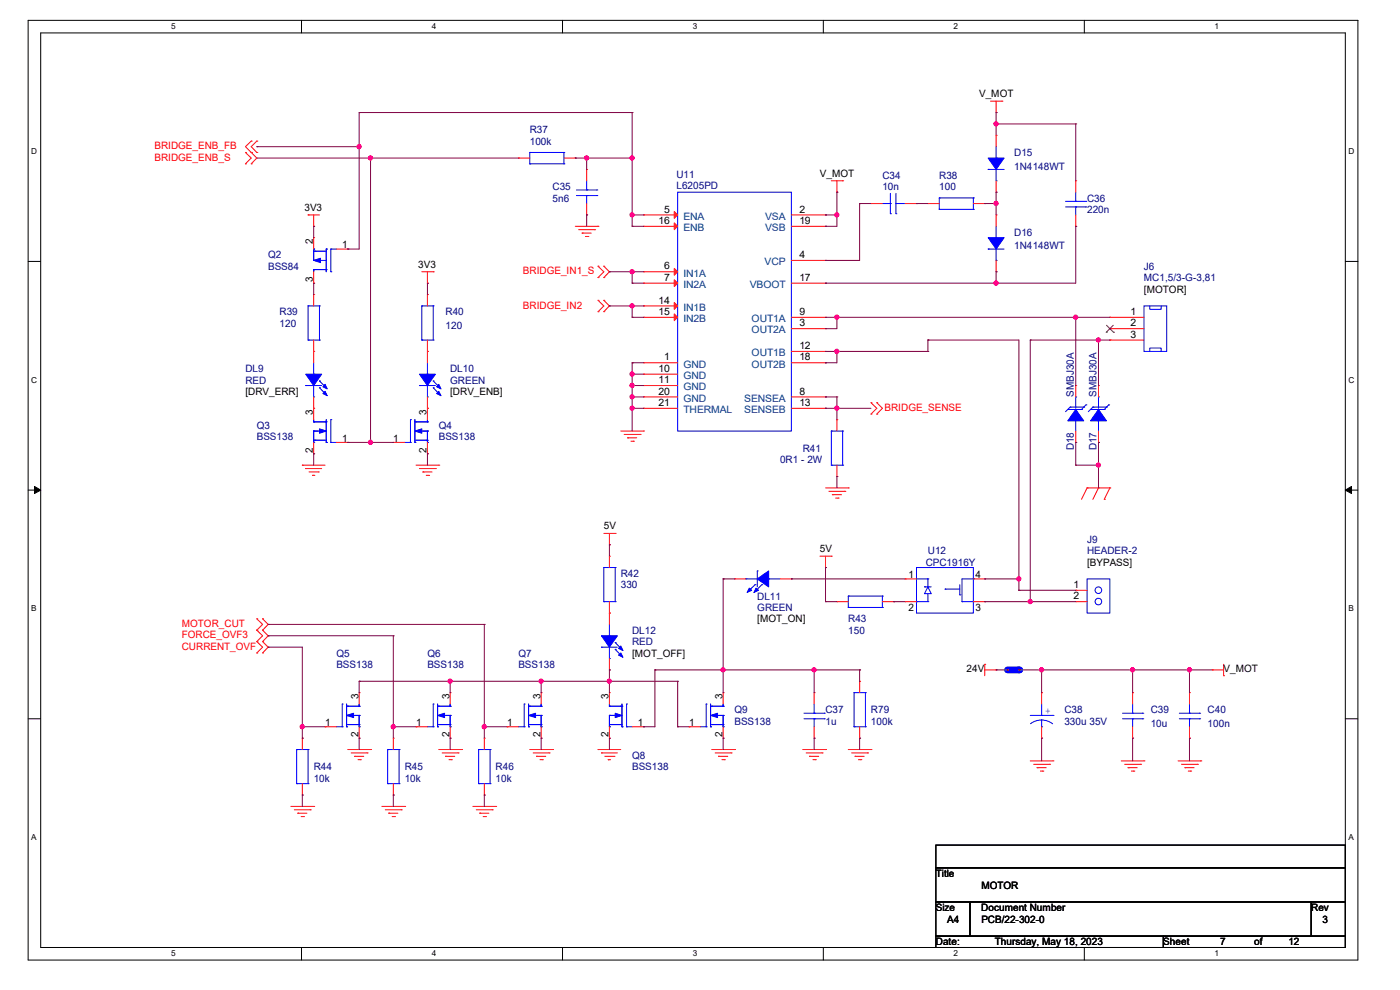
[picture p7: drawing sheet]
<svg xmlns="http://www.w3.org/2000/svg" width="297mm" height="210mm" viewBox="0 0 297 210" stroke-linecap="round" stroke-linejoin="round" font-family="sans-serif">
<path d="M6 4.3h282.1v199.4h-282.1zM8.6 7h276.8v194h-276.8z" fill="none" stroke="#000" stroke-width=".21"/>
<g fill="#fff">
<path d="M36.3 4.7h.9v1.9h-.9z"/>
<path d="M36.3 201.4h.9v1.9h-.9z"/>
</g>
<path d="M64 4.3v2.7M64 201v2.7" fill="none" stroke="#000" stroke-width=".21"/>
<g fill="#fff">
<path d="M91.6 4.7h.9v1.9h-.9z"/>
<path d="M91.6 201.4h.9v1.9h-.9z"/>
</g>
<path d="M119.3 4.3v2.7M119.3 201v2.7" fill="none" stroke="#000" stroke-width=".21"/>
<g fill="#fff">
<path d="M147 4.7h.9v1.9h-.9z"/>
<path d="M147 201.4h.9v1.9h-.9z"/>
</g>
<path d="M174.7 4.3v2.7M174.7 201v2.7" fill="none" stroke="#000" stroke-width=".21"/>
<g fill="#fff">
<path d="M202.3 4.7h.9v1.9h-.9z"/>
<path d="M202.3 201.4h.9v1.9h-.9z"/>
</g>
<path d="M230 4.3v2.7M230 201v2.7" fill="none" stroke="#000" stroke-width=".21"/>
<g fill="#fff">
<path d="M257.7 4.7h.9v1.9h-.9z"/>
<path d="M257.7 201.4h.9v1.9h-.9z"/>
<path d="M6.6 31.2h1.3v1.9h-1.3z"/>
<path d="M286.1 31.2h1.2v1.9h-1.2z"/>
<path d="M6.6 79.7h1.3v1.9h-1.3z"/>
<path d="M286.1 79.7h1.2v1.9h-1.2z"/>
</g>
<path d="M6 55.5h2.6M285.4 55.5h2.7" fill="none" stroke="#000" stroke-width=".21"/>
<g fill="#fff">
<path d="M6.6 128.2h1.2v1.9h-1.2z"/>
<path d="M286.1 128.2h1.1v1.9h-1.1z"/>
</g>
<path d="M6 104h2.6M285.4 104h2.7" fill="none" stroke="#000" stroke-width=".21"/>
<path d="M7.3 103.2l1.3 .8-1.3 .7zM285.4 104l1.3-.8v1.5z" fill="#000" stroke="#000" stroke-width=".21"/>
<g fill="#fff">
<path d="M6.6 176.7h1.2v1.9h-1.2z"/>
<path d="M286.1 176.7h1.1v1.9h-1.1z"/>
</g>
<path d="M6 152.5h2.6M285.4 152.5h2.7M198.5 179.3h86.9v4.8h-86.9zM198.5 184.1h86.9v7.2h-86.9zM198.5 191.3h7.3v7.3h-7.3zM198.5 198.6h48.3v2.4h-48.3zM205.8 191.3h72.4v7.3h-72.4zM246.8 198.6h38.6v2.4h-38.6zM278.2 191.3h7.2v7.3h-7.2z" fill="none" stroke="#000" stroke-width=".21"/>
<g fill="none" stroke="#f00" stroke-width=".21">
<path d="M52.1 34.8h.1M52.1 32.3h.1M52.1 32.3l1.2 1.2-1.2 1.3M53.3 32.3h.1M53.3 29.9h.1M53.3 34.8h.1M53.3 29.9l-1.2 1.2 2.4 2.4-1.2 1.3M54.5 32.3h.1M54.5 29.9h.1M54.5 29.9l-1.2 1.2 1.2 1.2M124.5 35.9h.1M124.5 35.9v2.5"/>
<path d="M176.4 38.4h2.4M177.5 38.4v2.4M178.8 38.4h.1M210.1 21.5h2.5M211.3 23.9h.1M211.3 21.5v2.4M212.6 21.5h.1M228.2 38.4h.1M228.2 38.4v2.4M65.4 45.6h.1M65.4 45.6h2.4M66.5 48h.1"/>
<path d="M66.5 50.4h.1M66.5 45.6v2.4M66.5 50.4v2.4M66.5 57.7v2.4M71.4 52.8h2.4M73.8 52.8h.1M89.5 57.7h2.4M90.7 57.7v2.4M91.9 57.7h.1M122 48h4.9M122.8 48.7h3.4M123.5 49.4h.1"/>
<path d="M123.5 49.4h1.9M124.2 50.2h.5M124.5 45.6h.1M124.5 43.2v2.4M124.7 50.2h.1M126.2 48.7h.1M126.9 48h.1M126.9 58.9h.1M126.9 56.5h.1M126.9 56.5l1.2 1.2-1.2 1.2M128.1 56.5h.1M128.1 58.9h.1"/>
<path d="M128.1 56.5l1.2 1.2-1.2 1.2M177.5 40.8h.1M196.8 43.2h.1M196.8 43.2h2.5M206.5 43.2h2.4M208.9 43.2h.1M211.3 45.6h.1M211.3 57.7h.1M211.3 45.6v2.4M211.3 55.2v2.5M228.2 48h.1M228.2 45.6v2.4"/>
<path d="M66.5 60.1h.1M90.7 60.1h.1M90.7 74.5h.1M90.7 74.5v2.5M126.9 66.1h.1M126.9 63.7h.1M126.9 63.7l1.2 1.2-1.2 1.2M128.1 63.7h.1M128.1 66.1h.1M128.1 63.7l1.2 1.2-1.2 1.2M64.1 98.7h.1M64.1 98.7h4.9"/>
<path d="M64.9 99.4h.1M64.9 99.4h3.3M88.3 98.7h4.8M89 99.4h3.4M90.7 86.6h.1M90.7 84.2v2.4M92.4 99.4h.1M93.1 98.7h.1M131.7 91.4h4.8M132.4 92.2h3.4M133.1 92.9h.1M133.1 92.9h2"/>
<path d="M133.9 93.6h.5M134.4 93.6h.1M135.8 92.2h.1M136.5 91.4h.1M184.8 87.8h.1M184.8 85.4h.1M184.8 85.4l1.2 1.2-1.2 1.2M186 87.8h.1M186 85.4h.1M186 85.4l1.2 1.2-1.2 1.2M233 93.9h.1M233 81.8h.1"/>
<path d="M233 81.8v2.4M233 91.4v2.5M65.6 100.1h1.9M66.3 100.8h.1M66.3 100.8h.5M67.5 100.1h.1M89.7 100.1h.1M89.7 100.1h2M90.4 100.8h.5M90.9 100.8h.1M128.1 113.2h2.4M129.3 115.6h.1"/>
<path d="M129.3 113.2v2.4M130.5 113.2h.1M173.9 118h2.5M175.1 103.5h4.9M175.1 118v2.4M175.9 104.2h3.3M176.4 118h.1M176.6 104.9h.1M176.6 104.9h1.9M177.3 105.7h.5M177.8 105.7h.1M179.2 104.2h.1"/>
<path d="M180 103.5h.1M230.6 103.5h.1M230.6 103.5l-1.2 2.4M230.6 103.5h4.9M233 103.5h.1M233 103.5l-1.1 2.4M234.3 105.9h.1M235.5 103.5h.1M235.5 103.5l-1.2 2.4M54.5 136.1h.1M54.5 133.7h.1M54.5 138.5h.1"/>
<path d="M54.5 131.3h.1M54.5 133.7l1.2 1.2-1.2 1.2M54.5 136.1l1.2 1.2-1.2 1.2M54.5 131.3l1.2 1.2-1.2 1.2M55.7 133.7h.1M55.7 136.1h.1M55.7 138.5h.1M55.7 131.3h.1M55.7 133.7l1.2 1.2-1.2 1.2M55.7 136.1l1.2 1.2-1.2 1.2M55.7 131.3l1.2 1.2-1.2 1.2M129.3 130h.1"/>
<path d="M129.3 130v2.5M129.3 139.7v2.4M155.8 122.8h.1M155.8 122.8h2.4M165.5 122.8h2.4M167.9 122.8h.1M175.1 120.4h.1M192 122.8h.1M192 127.6h.1M192 122.8h2.4M192 127.6h2.4M206.5 122.8h2.4"/>
<path d="M206.5 127.6h2.4M208.9 122.8h.1M208.9 127.6h.1M228.2 125.2h.1M228.2 127.6h.1M228.2 127.6h2.4M228.2 125.2h2.4M69 154.2h.1M69 154.2h2.4M73.8 159h4.8M74.5 159.7h3.4M76.2 146.9h.1"/>
<path d="M76.2 156.6h.1M76.2 146.9v2.5M76.2 154.2v2.4M77.9 159.7h.1M78.6 159h.1M93.1 159h4.8M93.8 159.7h3.4M97.2 159.7h.1M97.9 159h.1M112.4 159h4.8M113.1 159.7h3.4M116.5 159.7h.1"/>
<path d="M117.2 159h.1M126.9 159h.1M126.9 159h4.8M127.6 159.7h.1M127.6 159.7h3.4M129.3 142.1h.1M151 159h4.8M151.7 159.7h3.4M155.1 159.7h.1M155.8 159h.1M170.3 159h4.8M171 159.7h3.4"/>
<path d="M174.4 159.7h.1M175.1 159h.1M180 159h4.8M180.7 159.7h3.4M184.1 159.7h.1M184.8 159h.1M208.9 140.9h.1M208.9 142.1h2.4M208.9 140.9v2.4M211.3 142.1h.1M221 146.9h.1M221 156.6h.1"/>
<path d="M221 146.9v2.5M221 154.2v2.4M257.2 142.1h.1M257.2 142.1h2.4M259.6 143.3h.1M259.6 140.9v2.4M61.7 171.1h4.8M62.4 171.8h3.4M63.2 172.5h.1M63.2 172.5h1.9M63.9 173.2h.5M64.4 173.2h.1"/>
<path d="M65.8 171.8h.1M66.5 171.1h.1M75.2 160.4h.1M75.2 160.4h2M75.9 161.2h.6M76.5 161.2h.1M81 171.1h4.9M81.7 171.8h3.4M82.5 172.5h.1M82.5 172.5h1.9M83.2 173.2h.5M83.7 173.2h.1"/>
<path d="M85.1 171.8h.1M85.9 171.1h.1M94.5 160.4h.1M94.5 160.4h2M95.2 161.2h.6M95.8 161.2h.1M100.3 171.1h4.9M101 171.8h3.4M101.8 172.5h.1M101.8 172.5h1.9M102.5 173.2h.5M103 173.2h.1"/>
<path d="M104.4 171.8h.1M105.2 171.1h.1M113.8 160.4h.1M113.8 160.4h2M114.6 161.2h.5M115.1 161.2h.1M128.3 160.4h2M129 161.2h.1M129 161.2h.5M130.3 160.4h.1M152.4 160.4h.1M152.4 160.4h2"/>
<path d="M153.2 161.2h.5M153.7 161.2h.1M171.7 160.4h.1M171.7 160.4h2M172.5 161.2h.5M173 161.2h.1M181.4 160.4h.1M181.4 160.4h1.9M182.1 161.2h.5M182.6 161.2h.1M218.6 161.4h4.8M219.3 162.1h3.4"/>
<path d="M220 162.9h.1M220 162.9h2M220.7 163.6h.5M221.2 163.6h.1M222.7 162.1h.1M223.4 161.4h.1M237.9 161.4h4.8M238.6 162.1h3.4M239.3 162.9h.1M239.3 162.9h2M240 163.6h.5M240.5 163.6h.1"/>
<path d="M242 162.1h.1M242.7 161.4h.1M249.9 161.4h4.9M250.7 162.1h3.3M251.4 162.9h.1M251.4 162.9h1.9M252.1 163.6h.5M252.6 163.6h.1M254 162.1h.1M254.8 161.4h.1"/>
</g>
<g fill="none" stroke="#00f" stroke-width=".21">
<path d="M124.5 38.4v1.9M66.5 57.2h.1M66.5 52.8h.1M66.5 53.3h.1M66.5 55.2h.1M66.5 52.8v2.4M66.5 57.2v.5M66.5 57.2h2.7M66.5 53.3h2.7M66.5 55.2h2.7M66.8 53.3h.1M69 57.2h.1"/>
<path d="M69.2 52.8h.1M69.2 57.2h.1M69.2 52.8v4.9M70.2 52.8h.1M70.2 57.7h.1M70.2 52.8h1.2M70.2 52.8v4.9M122.3 41.5h4.3M122.3 40.3h4.3M124.5 40.3h.1M124.5 41.5h.1M124.5 41.5v1.7"/>
<path d="M126.6 41.5h.1M126.6 40.3h.1M199.3 42h.1M199.3 44.4h.1M199.3 42h7.2M199.3 42v2.4M199.3 44.4h7.2M206.5 42h.1M206.5 44.4h.1M206.5 42v2.4M209.6 52.8h.1M209.6 52.8h3.4"/>
<path d="M211.3 50.4h.1M211.3 55.2h.1M211.3 48v2.4M211.3 52.8v2.4M226.1 43.9h4.3M226.1 42.7h4.3M228.2 42.7h.1M228.2 43.9h.1M228.2 40.8v1.9M228.2 43.9v1.7M230.4 43.9h.1M230.4 42.7h.1"/>
<path d="M90.7 79.4h.1M90.7 77v2.4M89 81.8h.1M89 81.8h3.4M90.7 84.2h.1M90.7 81.8v2.4M91.9 80.8h.1M91.9 82.3h.1M91.9 80.8l1.4 1.5M91.9 82.3l1.4 1.4M231.4 86.9h2.9M231.9 86.4h.1"/>
<path d="M231.9 86.4l-1 .9M231.9 86.4h2.8M233 89h.1M233 84.2h.1M233 84.2v2.4M233 89v2.4M234.3 86.9h.1M234.7 86.4h.1M235.2 85.9h.1M235.2 85.9l-.9 1M127.6 137.3h.1M127.6 137.3h3.4"/>
<path d="M129.3 134.9h.1M129.3 139.7h.1M129.3 132.5v2.4M129.3 137.3v2.4M130.5 136.3h.1M130.5 137.8h.1M130.5 136.3l1.5 1.5M130.5 137.8l1.5 1.4M158.2 122.8h.1M158.2 122.8h2.5M160.2 124h.1M160.2 124l-1.5 1.5"/>
<path d="M160.7 121.1h.1M160.7 121.1v3.4M161.6 124h.1M161.6 124l-1.4 1.5M163.1 122.8h.1M163.1 122.8h2.4M194.4 120.4h12.1v9.6h-12.1zM194.4 127.6h.1M194.4 127.6h2.4M194.4 122.8h2.4M196.1 124.5h.1M196.1 124.5h1.5"/>
<path d="M196.8 127.6h.1M196.8 124.5h.1M196.8 122.8h.1M196.8 124.5l.8 1.4h-1.5zM196.8 122.8v1.7M196.8 125.9v1.7M200.5 125h.1M200.5 125h3.1M203.6 126.2h.1M203.6 124v2.2M204.1 127.6h.1M204.1 127.6h2.4"/>
<path d="M206.5 122.8h.1M206.5 127.6h.1M206.5 122.8h-2.4v4.8M230.6 122.8h4.9v7.2h-4.9zM71.4 154.2h1.2M72.6 154.2h.1M72.6 149.4h.1M72.6 149.4v4.8M73.5 154.2h.1M73.5 149.8h.1M73.5 149.4v4.8M73.5 149.8h2.7"/>
<path d="M73.5 153.7h2.7M73.8 149.8h.1M74.8 151.8h1.4M75.9 153.7h.1M76.2 149.8h.1M76.2 151.8h.1M76.2 154.2h.1M76.2 153.7h.1M76.2 149.4v.4M76.2 151.8v2.4M218.6 151.8h4.8M221 154.2h.1"/>
<path d="M221 151.8h.1M221 152.7l1.5 .3 .8 .6M221 152.7l-1 .2-1.4 .6M221 149.4v2.4M221 152.7v1.5M223.4 151.8h.1"/>
<circle cx="233" cy="125.2" r=".7"/>
<circle cx="233" cy="127.6" r=".7"/>
</g>
<g fill="#00f" stroke="#00f" stroke-width=".21">
<path d="M66.5 55.2l1.5-.4v.9z"/>
<path d="M73.5 151.8l1.5-.5v.9z"/>
<path d="M89 79.4h3.4l-1.7 2.4z" fill-rule="evenodd"/>
<path d="M92.6 83.5l.5-.5 .5 .9z" fill-rule="evenodd"/>
<path d="M93.1 81.5l.5 1-1-.5z" fill-rule="evenodd"/>
<path d="M233 86.9l1.7 2.4h-3.3z" fill-rule="evenodd"/>
<path d="M160.7 122.8l2.4-1.7v3.4z" fill-rule="evenodd"/>
<path d="M159 124.8l.5 .4-1 .5z" fill-rule="evenodd"/>
<path d="M160.4 124.8l.5 .4-1 .5z" fill-rule="evenodd"/>
<path d="M209.6 50.4h3.4l-1.7 2.4z" fill-rule="evenodd"/>
<path d="M127.6 134.9h3.4l-1.7 2.4z" fill-rule="evenodd"/>
<path d="M131.7 138.5l.5 .9-1-.4z" fill-rule="evenodd"/>
<path d="M131.7 137l.5 1-1-.5z" fill-rule="evenodd"/>
</g>
<path d="M213.7 142.1h2.5" fill="none" stroke="#00f" stroke-width="1.4"/>
<circle cx="216.2" cy="142.1" r=".72" fill="#00f"/>
<g fill="none" stroke="#f00" stroke-width=".21">
<path d="M110 33.5h.1M110 33.5h2.4M119.6 33.5h2.4M122 33.5h.1M211.3 28.7h.1M211.3 28.7v2.4M211.3 38.4v2.4M136.5 45.6h.1M136.5 48h.1M136.5 57.7h.1M136.5 45.6h7.3M136.5 48h7.3"/>
<path d="M136.5 57.7h7.3M167.9 45.6h7.2M167.9 48h7.2M167.9 55.2h7.2M175.1 55.2h.1M175.1 45.6h.1M175.1 48h.1M184.8 43.2h.1M184.8 43.2h2.4M192 43.2h2.4M194.4 43.2h.1M211.3 40.8h.1"/>
<path d="M66.5 74.5h.1M66.5 62.5h.1M66.5 62.5v2.4M66.5 72.1v4.9M90.7 62.5h.1M90.7 74.5h.1M90.7 62.5v2.4M90.7 72.1v2.4M136.5 77h.1M136.5 79.4h.1M136.5 64.9h.1M136.5 60.1h.1"/>
<path d="M136.5 67.3h.1M136.5 77h7.3M136.5 79.4h7.3M136.5 64.9h7.3M136.5 60.1h7.3M136.5 67.3h7.3M167.9 77h7.2M167.9 60.1h7.2M167.9 67.3h7.2M167.9 74.5h7.2M167.9 69.7h7.2M175.1 67.3h.1"/>
<path d="M175.1 74.5h.1M175.1 69.7h.1M175.1 77h.1M175.1 60.1h.1M235.5 67.3h.1M235.5 69.7h.1M235.5 72.1h.1M235.5 67.3h7.2M235.5 69.7h7.2M235.5 72.1h7.2M66.5 86.6h.1M66.5 96.3h.1"/>
<path d="M66.5 84.2v4.8M66.5 93.9v2.4M71.4 93.9h2.4M73.8 93.9h.1M83.4 93.9h.1M83.4 93.9h2.5M90.7 86.6h.1M90.7 96.3h.1M90.7 86.6v2.4M90.7 93.9v2.4M136.5 81.8h.1M136.5 84.2h.1"/>
<path d="M136.5 86.6h.1M136.5 81.8h7.3M136.5 84.2h7.3M136.5 86.6h7.3M167.9 84.2h7.2M167.9 86.6h7.2M175.1 84.2h.1M175.1 86.6h.1M177.5 89h.1M177.5 89v2.4M177.5 98.7v2.4M228.2 93.9h.1"/>
<path d="M228.2 81.8h.1M228.2 81.8v2.4M228.2 91.4v2.5M129.3 118h.1M129.3 118v2.4M177.5 101.1h.1M129.3 130h.1M129.3 127.6v2.4M177.5 127.6h.1M177.5 127.6h2.5M187.2 127.6h2.4M189.6 127.6h.1"/>
<path d="M64.1 156.6h.1M64.1 156.6v2.4M83.4 156.6h.1M83.4 156.6v2.4M88.3 154.2h.1M88.3 154.2h2.4M95.5 146.9h.1M95.5 156.6h.1M95.5 146.9v2.5M95.5 154.2v2.4M102.7 156.6h.1M102.7 156.6v2.4"/>
<path d="M107.6 154.2h.1M107.6 154.2h2.4M114.8 146.9h.1M114.8 156.6h.1M114.8 146.9v2.5M114.8 154.2v2.4M129.3 146.9h.1M129.3 156.6h.1M129.3 146.9v2.5M129.3 154.2v2.4M134.1 154.2h2.4M136.5 154.2h.1"/>
<path d="M146.2 154.2h.1M146.2 154.2h2.4M153.4 146.9h.1M153.4 156.6h.1M153.4 146.9v2.5M153.4 154.2v2.4M172.7 156.6h.1M172.7 146.9h.1M172.7 146.9v2.5M172.7 154.2v2.4M182.4 156.6h.1M182.4 144.5h.1"/>
<path d="M182.4 144.5v2.4M182.4 154.2v2.4M213.7 142.1h.1M216.2 142.1h.1M240.3 156.6h.1M240.3 146.9h.1M240.3 146.9v2.5M240.3 154.2v2.4M252.3 156.6h.1M252.3 146.9h.1M252.3 146.9v2.5M252.3 154.2v2.4"/>
<path d="M64.1 168.7h.1M64.1 166.2v2.5M83.4 168.7h.1M83.4 166.2v2.5M102.7 168.7h.1M102.7 166.2v2.5"/>
</g>
<g fill="none" stroke="#00f" stroke-width=".21">
<path d="M112.4 32.3h.1M112.4 34.8h.1M112.4 32.3h7.2M112.4 32.3v2.5M112.4 34.8h7.2M119.6 32.3h.1M119.6 34.8h.1M119.6 32.3v2.5M209.6 35.9h.1M209.6 35.9h3.4M211.3 33.5h.1M211.3 38.4h.1"/>
<path d="M211.3 31.1v2.4M211.3 35.9v2.5M143.8 40.8h24.1v50.6h-24.1zM187.2 43.2h1.7M188.9 45.3h.1M188.9 43.2h.1M188.9 41v4.3M190.1 45.3h.1M190.1 43.2h.1M190.1 41v4.3M190.1 43.2h1.9M65.4 72.1h.1"/>
<path d="M65.4 64.9h.1M65.4 64.9h2.4M65.4 72.1h2.4M65.4 64.9v7.2M66.5 79.4h.1M66.5 77v2.4M67.8 64.9h.1M67.8 72.1h.1M67.8 64.9v7.2M89.5 64.9h.1M89.5 72.1h.1M89.5 64.9h2.4"/>
<path d="M89.5 72.1h2.4M89.5 64.9v7.2M91.9 72.1h.1M91.9 64.9h.1M91.9 64.9v7.2M242.7 64.9h4.8v9.6h-4.8zM243.9 74.5v-.7h2.4v.7M243.9 64.9v.7h2.4v-.7M64.9 81.8h.1M64.9 81.8h3.3M66.5 84.2h.1M66.5 89.5h.1"/>
<path d="M66.5 91.4h.1M66.5 93.9h.1M66.5 93.4h.1M66.5 91.4h1.5M66.5 89.5h2.7M66.5 93.4h2.7M66.5 81.8v2.4M66.5 89v.5M66.5 91.4v2.5M66.8 93.4h.1M67.8 80.8h.1M67.8 82.3h.1"/>
<path d="M67.8 80.8l1.4 1.5M67.8 82.3l1.4 1.4M69 89.5h.1M69.2 93.9h.1M69.2 89.5h.1M69.2 89v4.9M70.2 93.9h.1M70.2 89h.1M70.2 93.9h1.2M70.2 89v4.9M85.9 93.9h1.2M87.1 93.9h.1"/>
<path d="M87.1 89h.1M87.1 89v4.9M88 93.9h.1M88 89.5h.1M88 89v4.9M88 89.5h2.7M88 93.4h2.7M88.3 89.5h.1M89.2 91.4h1.5M90.4 93.4h.1M90.7 89.5h.1M90.7 91.4h.1"/>
<path d="M90.7 93.9h.1M90.7 93.4h.1M90.7 89v.5M90.7 91.4v2.5M176.4 91.4h.1M176.4 98.7h.1M176.4 91.4h2.4M176.4 91.4v7.3M176.4 98.7h2.4M178.8 98.7h.1M178.8 91.4h.1M178.8 91.4v7.3"/>
<path d="M226.5 86.9h2.9M227 86.4h.1M227 86.4l-.9 .9M227 86.4h2.9M228.2 89h.1M228.2 84.2h.1M228.2 84.2v2.4M228.2 89v2.4M229.4 86.9h.1M229.9 86.4h.1M230.4 85.9h.1M230.4 85.9l-1 1"/>
<path d="M128.1 120.4h.1M128.1 127.6h.1M128.1 120.4h2.4M128.1 120.4v7.2M128.1 127.6h2.4M130.5 127.6h.1M130.5 120.4h.1M130.5 120.4v7.2M180 128.9h.1M180 126.4h.1M180 126.4v2.5M180 128.9h7.2"/>
<path d="M180 126.4h7.2M187.2 128.9h.1M187.2 126.4h.1M187.2 126.4v2.5M62.9 159h.1M62.9 159h2.5M62.9 159v7.2M65.4 159h.1M65.4 159v7.2M82.3 159h.1M82.3 159h2.4M82.3 159v7.2"/>
<path d="M84.7 159h.1M84.7 159v7.2M90.7 154.2h1.2M91.9 154.2h.1M91.9 149.4h.1M91.9 149.4v4.8M92.8 154.2h.1M92.8 149.8h.1M92.8 149.8h2.7M92.8 153.7h2.7M92.8 149.4v4.8M93.1 149.8h.1"/>
<path d="M94.1 151.8h1.4M95.2 153.7h.1M95.5 149.8h.1M95.5 151.8h.1M95.5 154.2h.1M95.5 153.7h.1M95.5 149.4v.4M95.5 151.8v2.4M101.6 159h.1M101.6 159h2.4M101.6 159v7.2M104 159h.1"/>
<path d="M104 159v7.2M110 154.2h1.2M111.2 154.2h.1M111.2 149.4h.1M111.2 149.4v4.8M112.1 154.2h.1M112.1 149.8h.1M112.1 149.8h2.7M112.1 153.7h2.7M112.1 149.4v4.8M112.4 149.8h.1M113.4 151.8h1.4"/>
<path d="M114.6 153.7h.1M114.8 149.8h.1M114.8 151.8h.1M114.8 154.2h.1M114.8 153.7h.1M114.8 149.4v.4M114.8 151.8v2.4M129.3 149.8h.1M129.3 151.8h.1M129.3 154.2h.1M129.3 153.7h.1M129.3 149.4v.4"/>
<path d="M129.3 151.8v2.4M129.3 149.8h2.7M129.3 151.8h1.4M129.3 153.7h2.7M129.5 153.7h.1M131.7 149.8h.1M132 154.2h.1M132 149.8h.1M132 149.4v4.8M132.9 154.2h.1M132.9 149.4h.1M132.9 154.2h1.2"/>
<path d="M132.9 149.4v4.8M148.6 154.2h1.2M149.8 154.2h.1M149.8 149.4h.1M149.8 149.4v4.8M150.7 154.2h.1M150.7 149.8h.1M150.7 149.8h2.7M150.7 153.7h2.7M150.7 149.4v4.8M151 149.8h.1M152 151.8h1.4"/>
<path d="M153.2 153.7h.1M153.4 149.8h.1M153.4 151.8h.1M153.4 154.2h.1M153.4 153.7h.1M153.4 149.4v.4M153.4 151.8v2.4M170.6 152.5h4.3M170.6 151.3h4.3M172.7 151.3h.1M172.7 152.5h.1M172.7 149.4v1.9"/>
<path d="M172.7 152.5v1.7M174.9 152.5h.1M174.9 151.3h.1M181.2 146.9h.1M181.2 154.2h.1M181.2 154.2h2.4M181.2 146.9h2.4M181.2 146.9v7.3M183.6 154.2h.1M183.6 146.9h.1M183.6 146.9v7.3M238.1 152.5h4.3"/>
<path d="M238.1 151.3h4.3M240.3 151.3h.1M240.3 152.5h.1M240.3 149.4v1.9M240.3 152.5v1.7M242.4 152.5h.1M242.4 151.3h.1M250.2 152.5h4.3M250.2 151.3h4.3M252.3 151.3h.1M252.3 152.5h.1M252.3 149.4v1.9"/>
<path d="M252.3 152.5v1.7M254.5 152.5h.1M254.5 151.3h.1M62.9 166.2h.1M62.9 166.2h2.5M65.4 166.2h.1M82.3 166.2h.1M82.3 166.2h2.4M84.7 166.2h.1M101.6 166.2h.1M101.6 166.2h2.4M104 166.2h.1"/>
</g>
<g fill="#00f" stroke="#00f" stroke-width=".21">
<path d="M130.5 151.3l1.5 .5-1.5 .4z"/>
<path d="M88 91.4l1.5-.4v.9z"/>
<path d="M92.8 151.8l1.5-.5v.9z"/>
<path d="M150.7 151.8l1.5-.5v.9z"/>
<path d="M67.8 91l1.4 .4-1.4 .5z"/>
<path d="M112.1 151.8l1.5-.5v.9z"/>
<path d="M209.6 33.5h3.4l-1.7 2.4z" fill-rule="evenodd"/>
<path d="M64.9 79.4h3.3l-1.7 2.4z" fill-rule="evenodd"/>
<path d="M68.5 83.5l.5-.5 .4 .9z" fill-rule="evenodd"/>
<path d="M69 81.5l.4 1-.9-.5z" fill-rule="evenodd"/>
<path d="M228.2 86.9l1.7 2.4h-3.4z" fill-rule="evenodd"/>
</g>
<g fill="#f00" stroke="#f00" stroke-width=".21">
<path d="M143 44.9l.8 .7-.8 .7z"/>
<path d="M143 47.3l.8 .7-.8 .7z"/>
<path d="M143 56.9l.8 .8-.8 .7z"/>
<path d="M143 64.2l.8 .7-.8 .7z"/>
<path d="M143 59.4l.8 .7-.8 .7z"/>
<path d="M143 66.6l.8 .7-.8 .7z"/>
</g>
<path d="M234.7 70.5h.1M234.7 69l1.5 1.5M236.2 69l-1.5 1.5M236.2 70.5h.1" fill="none" stroke="#804000" stroke-width=".21"/>
<g fill="none" stroke="#800040" stroke-width=".21">
<path d="M54.5 31.1h.1M54.5 31.1h21.7M54.5 33.5h55.5M76.2 31.1h.1M76.2 23.9h.1M76.2 23.9v28.9h-2.4M76.2 23.9h57.9M78.6 33.5h.1M78.6 33.5v60.4M122 33.5h.1M122 33.5h12.1M124.5 33.5h.1"/>
<path d="M124.5 33.5v2.4M134.1 23.9h.1M134.1 33.5h.1M134.1 23.9v24.1M211.3 23.9h.1M211.3 26.3h.1M211.3 23.9v4.8M211.3 26.3h16.9M228.2 26.3h.1M228.2 26.3v12.1M66.5 48h.1M66.5 48v2.4"/>
<path d="M73.8 52.8h.1M124.5 45.6h.1M124.5 45.6v2.4M129.3 57.7h.1M129.3 57.7h7.2M134.1 45.6h.1M134.1 48h.1M134.1 57.7h.1M134.1 57.7v2.4M134.1 45.6h2.4M134.1 48h2.4M175.1 45.6h.1"/>
<path d="M175.1 48h.1M175.1 55.2h.1M175.1 45.6h2.4M177.5 40.8h.1M177.5 45.6h.1M177.5 40.8v7.2h-2.4M182.4 43.2h.1M182.4 43.2h2.4M182.4 43.2v12h-7.3M194.4 43.2h.1M194.4 43.2h2.4M208.9 43.2h.1"/>
<path d="M208.9 43.2h2.4M211.3 40.8h.1M211.3 43.2h.1M211.3 57.7h.1M211.3 40.8v4.8M211.3 57.7v2.4M228.2 48h.1M228.2 48v12.1h-53.1M66.5 60.1h.1M66.5 60.1v2.4M90.7 60.1h.1M90.7 60.1v2.4"/>
<path d="M129.3 64.9h.1M129.3 64.9h7.2M134.1 60.1h.1M134.1 64.9h.1M134.1 67.3h.1M134.1 77h.1M134.1 79.4h.1M134.1 64.9v2.4M134.1 77v14.4M134.1 60.1h2.4M134.1 67.3h2.4M134.1 77h2.4"/>
<path d="M134.1 79.4h2.4M175.1 60.1h.1M175.1 69.7h.1M175.1 77h.1M175.1 67.3h60.4M175.1 74.5h21.7M177.5 67.3h.1M177.5 74.5h.1M177.5 67.3v2.4h-2.4M177.5 74.5v2.5h-2.4M196.8 72.1h.1M196.8 74.5h.1"/>
<path d="M196.8 72.1v2.4M196.8 72.1h19.4v53.1M211.3 60.1h.1M218.6 72.1h.1M218.6 72.1h16.9M218.6 72.1v55.5M228.2 67.3h.1M228.2 67.3v14.5M233 72.1h.1M233 72.1v9.7M66.5 96.3h.1M66.5 96.3v2.4"/>
<path d="M73.8 93.9h.1M73.8 93.9h9.6M78.6 93.9h.1M90.7 96.3h.1M90.7 96.3v2.4M134.1 81.8h.1M134.1 84.2h.1M134.1 86.6h.1M134.1 81.8h2.4M134.1 84.2h2.4M134.1 86.6h2.4M175.1 84.2h.1"/>
<path d="M175.1 86.6h.1M175.1 84.2h2.4M175.1 86.6h9.7M177.5 84.2h.1M177.5 86.6h.1M177.5 84.2v4.8M228.2 93.9h.1M228.2 98.7h.1M228.2 93.9v4.8M228.2 98.7h4.8M233 93.9h.1M233 98.7h.1"/>
<path d="M233 93.9v9.6M129.3 115.6h.1M129.3 115.6v2.4M177.5 101.1h.1M177.5 101.1v2.4M56.9 134.9h.1M56.9 137.3h.1M56.9 132.5h.1M56.9 134.9h26.5M56.9 137.3h7.2v19.3M56.9 132.5h45.8M83.4 134.9h.1"/>
<path d="M83.4 134.9v21.7M102.7 132.5h.1M102.7 132.5v24.1M153.4 122.8h.1M153.4 122.8v24.1M153.4 122.8h2.4M167.9 122.8h.1M167.9 122.8h24.1M175.1 120.4h.1M175.1 127.6h.1M175.1 127.6h2.4M175.1 120.4v7.2"/>
<path d="M189.6 127.6h.1M189.6 127.6h2.4M208.9 122.8h.1M208.9 127.6h.1M208.9 122.8h7.3M208.9 127.6h19.3M216.2 122.8h.1M216.2 125.2h.1M216.2 125.2h12M218.6 127.6h.1M64.1 154.2h.1M64.1 156.6h.1"/>
<path d="M64.1 154.2h4.9M76.2 144.5h.1M76.2 156.6h.1M76.2 144.5h67.6M76.2 144.5v2.4M76.2 156.6v2.4M83.4 154.2h.1M83.4 154.2h4.9M95.5 144.5h.1M95.5 156.6h.1M95.5 144.5v2.4M95.5 156.6v2.4"/>
<path d="M102.7 154.2h.1M102.7 154.2h4.9M114.8 156.6h.1M114.8 144.5h.1M114.8 144.5v2.4M114.8 156.6v2.4M129.3 156.6h.1M129.3 142.1h.1M129.3 144.5h.1M129.3 142.1v4.8M129.3 156.6v2.4M136.5 154.2h.1"/>
<path d="M138.9 142.1h.1M138.9 142.1h43.5M138.9 142.1v12.1h-2.4M143.8 144.5h.1M143.8 154.2h.1M143.8 144.5v9.7M143.8 154.2h2.4M153.4 156.6h.1M153.4 142.1h.1M153.4 156.6v2.4M172.7 156.6h.1M172.7 142.1h.1"/>
<path d="M172.7 142.1v4.8M172.7 156.6v2.4M182.4 156.6h.1M182.4 142.1h.1M182.4 142.1v2.4M182.4 156.6v2.4M211.3 142.1h.1M211.3 142.1h2.4M216.2 142.1h.1M216.2 142.1h41M221 142.1h.1M221 156.6h.1"/>
<path d="M221 142.1v4.8M221 156.6v4.8M240.3 142.1h.1M240.3 156.6h.1M240.3 142.1v4.8M240.3 156.6v4.8M252.3 142.1h.1M252.3 156.6h.1M252.3 142.1v4.8M252.3 156.6v4.8M64.1 168.7h.1M64.1 168.7v2.4"/>
<path d="M83.4 168.7h.1M83.4 168.7v2.4M102.7 168.7h.1M102.7 168.7v2.4"/>
</g>
<g fill="#f0f" stroke="#f0f" stroke-width=".21">
<circle cx="221" cy="142.1" r=".44"/>
<circle cx="240.3" cy="142.1" r=".44"/>
<circle cx="129.3" cy="144.5" r=".44"/>
<circle cx="153.4" cy="142.1" r=".44"/>
<circle cx="172.7" cy="142.1" r=".44"/>
<circle cx="95.5" cy="144.5" r=".44"/>
<circle cx="114.8" cy="144.5" r=".44"/>
<circle cx="83.4" cy="154.2" r=".44"/>
<circle cx="102.7" cy="154.2" r=".44"/>
<circle cx="252.3" cy="142.1" r=".44"/>
<circle cx="76.2" cy="31.1" r=".44"/>
<circle cx="134.1" cy="33.5" r=".44"/>
<circle cx="211.3" cy="26.3" r=".44"/>
<circle cx="78.6" cy="33.5" r=".44"/>
<circle cx="124.4" cy="33.5" r=".44"/>
<circle cx="177.5" cy="45.6" r=".44"/>
<circle cx="211.3" cy="43.2" r=".44"/>
<circle cx="134.1" cy="45.6" r=".44"/>
<circle cx="134.1" cy="57.6" r=".44"/>
<circle cx="211.3" cy="60" r=".44"/>
<circle cx="134.1" cy="64.9" r=".44"/>
<circle cx="177.5" cy="67.3" r=".44"/>
<circle cx="228.2" cy="67.3" r=".44"/>
<circle cx="216.1" cy="122.8" r=".44"/>
<circle cx="233" cy="72.1" r=".44"/>
<circle cx="218.5" cy="127.6" r=".44"/>
<circle cx="177.5" cy="74.5" r=".44"/>
<circle cx="134.1" cy="81.8" r=".44"/>
<circle cx="134.1" cy="79.4" r=".44"/>
<circle cx="134.1" cy="84.2" r=".44"/>
<circle cx="134.1" cy="86.6" r=".44"/>
<circle cx="177.5" cy="86.6" r=".44"/>
<circle cx="78.6" cy="93.8" r=".44"/>
<circle cx="233" cy="98.7" r=".44"/>
<circle cx="64.1" cy="154.2" r=".44"/>
</g>
<g font-size="2.2">
<text x="207.7" y="20.6">V_MOT</text>
<text x="173.9" y="37.5">V_MOT</text>
<text x="64.6" y="44.7">3V3</text>
<text x="139.7" y="47.5">16</text>
<text x="140.9" y="45.1">5</text>
<text x="169.6" y="45.1">2</text>
<text x="169.6" y="47.5">19</text>
<text x="66.4" y="51.9" transform="rotate(-90 66.4 51.9)">2</text>
<text x="72.6" y="52.7">1</text>
<text x="66.4" y="59.8" transform="rotate(-90 66.4 59.8)">3</text>
<text x="88.7" y="56.8">3V3</text>
<text x="140.9" y="57.1">6</text>
<text x="140.9" y="59.6">7</text>
<text x="169.6" y="59.6">17</text>
<text x="169.6" y="54.7">4</text>
<text x="139.7" y="64.4">14</text>
<text x="242.7" y="62.1">[MOTOR]</text>
<text x="139.7" y="66.8">15</text>
<text x="169.6" y="66.8">9</text>
<text x="169.6" y="69.2">3</text>
<text x="239.8" y="66.8">1</text>
<text x="239.8" y="69.2">2</text>
<text x="239.8" y="71.6">3</text>
<text x="140.9" y="76.5">1</text>
<text x="169.6" y="74">12</text>
<text x="169.6" y="76.5">18</text>
<text x="52.1" y="83.8">[DRV_ERR]</text>
<text x="95.5" y="83.8">[DRV_ENB]</text>
<text x="139.7" y="78.9">10</text>
<text x="139.7" y="81.3">11</text>
<text x="139.7" y="83.7">20</text>
<text x="169.6" y="83.7">8</text>
<text x="66.4" y="88.1" transform="rotate(-90 66.4 88.1)">3</text>
<text x="90.5" y="88.1" transform="rotate(-90 90.5 88.1)">3</text>
<text x="139.7" y="86.1">21</text>
<text x="169.6" y="86.1">13</text>
<text x="72.6" y="93.7">1</text>
<text x="83.4" y="93.7">1</text>
<text x="66.4" y="96" transform="rotate(-90 66.4 96)">2</text>
<text x="90.5" y="96" transform="rotate(-90 90.5 96)">2</text>
<text x="128.1" y="112.3">5V</text>
<text x="173.9" y="117.1">5V</text>
<text x="230.6" y="120">[BYPASS]</text>
<text x="192.7" y="122.6">1</text>
<text x="207" y="122.6">4</text>
<text x="227.7" y="124.7">1</text>
<text x="192.7" y="129.6">2</text>
<text x="207" y="129.6">3</text>
<text x="227.7" y="127.1">2</text>
<text x="160.7" y="132">[MOT_ON]</text>
<text x="134.1" y="139.3">[MOT_OFF]</text>
<text x="205.1" y="142.7">24V</text>
<text x="259.6" y="142.7">V_MOT</text>
<text x="76" y="148.4" transform="rotate(-90 76 148.4)">3</text>
<text x="95.3" y="148.4" transform="rotate(-90 95.3 148.4)">3</text>
<text x="114.6" y="148.4" transform="rotate(-90 114.6 148.4)">3</text>
<text x="129.1" y="148.4" transform="rotate(-90 129.1 148.4)">3</text>
<text x="153.2" y="148.4" transform="rotate(-90 153.2 148.4)">3</text>
<text x="69" y="154">1</text>
<text x="88.3" y="154">1</text>
<text x="107.6" y="154">1</text>
<text x="135.3" y="154">1</text>
<text x="146.2" y="154">1</text>
<text x="76" y="156.3" transform="rotate(-90 76 156.3)">2</text>
<text x="95.3" y="156.3" transform="rotate(-90 95.3 156.3)">2</text>
<text x="114.6" y="156.3" transform="rotate(-90 114.6 156.3)">2</text>
<text x="129.1" y="156.3" transform="rotate(-90 129.1 156.3)">2</text>
<text x="153.2" y="156.3" transform="rotate(-90 153.2 156.3)">2</text>
<text x="198.5" y="186.1">Title</text>
<text x="208.2" y="188.5">MOTOR</text>
<text x="198.5" y="193.3">Size</text>
<text x="201" y="195.7">A4</text>
<text x="208.2" y="193.3">Document Number</text>
<text x="208.2" y="195.7">PCB/22-302-0</text>
<text x="278.2" y="193.3">Rev</text>
<text x="280.6" y="195.7">3</text>
<text x="198.5" y="200.6">Date:</text>
<text x="211.1" y="200.6">Thursday, May 18, 2023</text>
<text x="246.8" y="200.6">Sheet</text>
<text x="258.9" y="200.6">7</text>
<text x="266.1" y="200.6">of</text>
<text x="273.3" y="200.6">12</text>
</g>
<g font-size="2.2" fill="#000080">
<text x="112.4" y="28.3">R37</text>
<text x="112.4" y="30.7">100k</text>
<text x="215.2" y="33.1">D15</text>
<text x="215.2" y="36">1N4148WT</text>
<text x="117.2" y="40.3">C35</text>
<text x="143.5" y="37.7">U11</text>
<text x="143.5" y="40.1">L6205PD</text>
<text x="187.2" y="37.9">C34</text>
<text x="187.2" y="40.3">10n</text>
<text x="199.3" y="37.9">R38</text>
<text x="199.3" y="40.3">100</text>
<text x="117.2" y="42.8">5n6</text>
<text x="230.6" y="42.8">C36</text>
<text x="230.6" y="45.2">220n</text>
<text x="215.2" y="50">D16</text>
<text x="215.2" y="52.9">1N4148WT</text>
<text x="56.9" y="54.8">Q2</text>
<text x="56.9" y="57.2">BSS84</text>
<text x="242.7" y="57.2">J6</text>
<text x="242.7" y="59.6">MC1,5/3-G-3,81</text>
<text x="59.3" y="66.9">R39</text>
<text x="59.3" y="69.3">120</text>
<text x="94.5" y="66.9">R40</text>
<text x="94.5" y="69.8">120</text>
<text x="52.1" y="79">DL9</text>
<text x="52.1" y="81.4">RED</text>
<text x="95.5" y="79">DL10</text>
<text x="95.5" y="81.4">GREEN</text>
<text x="227.8" y="84.2" transform="rotate(-90 227.8 84.2)">SMBJ30A</text>
<text x="232.6" y="84.2" transform="rotate(-90 232.6 84.2)">SMBJ30A</text>
<text x="54.5" y="91">Q3</text>
<text x="54.5" y="93.4">BSS138</text>
<text x="93.1" y="91">Q4</text>
<text x="93.1" y="93.4">BSS138</text>
<text x="170.3" y="95.8">R41</text>
<text x="227.8" y="95.5" transform="rotate(-90 227.8 95.5)">D18</text>
<text x="232.6" y="95.5" transform="rotate(-90 232.6 95.5)">D17</text>
<text x="165.5" y="98.3">0R1 - 2W</text>
<text x="196.4" y="120">CPC1916Y</text>
<text x="196.8" y="117.6">U12</text>
<text x="230.6" y="115.1">J9</text>
<text x="230.6" y="117.6">HEADER-2</text>
<text x="131.7" y="122.4">R42</text>
<text x="131.7" y="124.8">330</text>
<text x="160.7" y="127.2">DL11</text>
<text x="160.7" y="129.6">GREEN</text>
<text x="134.1" y="134.4">DL12</text>
<text x="134.1" y="136.9">RED</text>
<text x="180" y="132">R43</text>
<text x="180" y="134.4">150</text>
<text x="71.4" y="139.3">Q5</text>
<text x="71.4" y="141.7">BSS138</text>
<text x="90.7" y="139.3">Q6</text>
<text x="90.7" y="141.7">BSS138</text>
<text x="110" y="139.3">Q7</text>
<text x="110" y="141.7">BSS138</text>
<text x="155.8" y="151.3">Q9</text>
<text x="155.8" y="153.8">BSS138</text>
<text x="175.1" y="151.3">C37</text>
<text x="175.1" y="153.8">1u</text>
<text x="184.8" y="151.3">R79</text>
<text x="184.8" y="153.8">100k</text>
<text x="225.8" y="151.3">C38</text>
<text x="225.8" y="153.8">330u 35V</text>
<text x="244.1" y="151.3">C39</text>
<text x="244.1" y="154.2">10u</text>
<text x="256.2" y="151.3">C40</text>
<text x="256.2" y="154.2">100n</text>
<text x="134.1" y="161">Q8</text>
<text x="66.5" y="163.4">R44</text>
<text x="66.5" y="165.8">10k</text>
<text x="85.9" y="163.4">R45</text>
<text x="85.9" y="165.8">10k</text>
<text x="105.2" y="163.4">R46</text>
<text x="105.2" y="165.8">10k</text>
<text x="134.1" y="163.4">BSS138</text>
</g>
<g font-size="2.2" fill="#f00">
<text x="32.8" y="31.7">BRIDGE_ENB_FB</text>
<text x="32.8" y="34.1">BRIDGE_ENB_S</text>
<text x="111" y="58.2">BRIDGE_IN1_S</text>
<text x="111" y="65.4">BRIDGE_IN2</text>
<text x="187.7" y="87.2">BRIDGE_SENSE</text>
<text x="38.6" y="135.4">FORCE_OVF3</text>
<text x="38.6" y="137.8">CURRENT_OVF</text>
<text x="38.6" y="133">MOTOR_CUT</text>
</g>
<g font-size="2.2" fill="#004080">
<text x="145" y="46.6">ENA</text>
<text x="162.3" y="46.6">VSA</text>
<text x="145" y="49">ENB</text>
<text x="162.3" y="49">VSB</text>
<text x="145" y="58.7">IN1A</text>
<text x="162.2" y="56.3">VCP</text>
<text x="145" y="65.9">IN1B</text>
<text x="145" y="61.1">IN2A</text>
<text x="159.1" y="61.1">VBOOT</text>
<text x="145" y="68.3">IN2B</text>
<text x="159.5" y="68.3">OUT1A</text>
<text x="159.5" y="70.7">OUT2A</text>
<text x="145" y="78">GND</text>
<text x="159.5" y="75.6">OUT1B</text>
<text x="159.5" y="78">OUT2B</text>
<text x="145" y="80.4">GND</text>
<text x="145" y="82.8">GND</text>
<text x="145" y="85.2">GND</text>
<text x="145" y="87.6">THERMAL</text>
<text x="157.9" y="85.2">SENSEA</text>
<text x="157.9" y="87.6">SENSEB</text>
</g>
<text font-size="2.2" fill="#00f" x="221.7" y="151.4">+</text>
<g font-size="1.7">
<text x="36.3" y="6.2">5</text>
<text x="91.6" y="6.2">4</text>
<text x="147" y="6.2">3</text>
<text x="202.3" y="6.2">2</text>
<text x="257.7" y="6.2">1</text>
<text x="6.6" y="32.7">D</text>
<text x="286.1" y="32.7">D</text>
<text x="6.6" y="81.2">C</text>
<text x="286.1" y="81.2">C</text>
<text x="6.6" y="129.7">B</text>
<text x="286.1" y="129.7">B</text>
<text x="6.6" y="178.2">A</text>
<text x="286.1" y="178.2">A</text>
<text x="36.3" y="202.9">5</text>
<text x="91.6" y="202.9">4</text>
<text x="147" y="202.9">3</text>
<text x="202.3" y="202.9">2</text>
<text x="257.7" y="202.9">1</text>
</g>
</svg>
